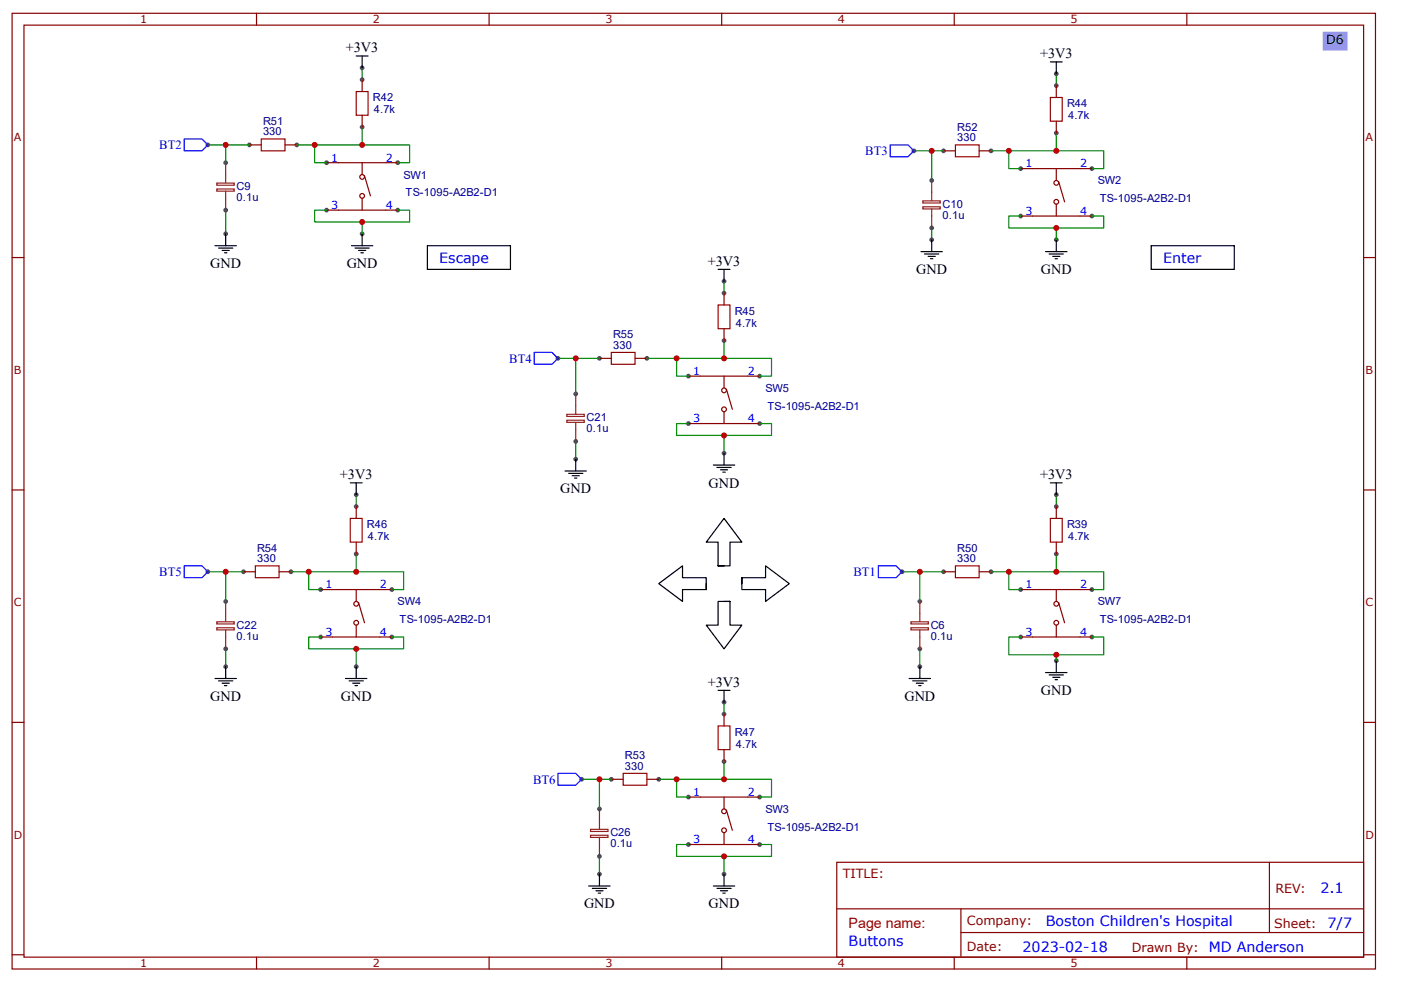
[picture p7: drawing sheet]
<svg xmlns="http://www.w3.org/2000/svg" width="297mm" height="210mm" viewBox="0 0 297 210" stroke-linecap="round" stroke-linejoin="round" font-family="sans-serif">
<g fill="none" stroke="#800" stroke-width=".25">
<path d="M2.6 2.8h289v202.8h-289zM5.1 5.3h284v197.8h-284zM54.4 2.8v2.5M103.7 2.8v2.5M153 2.8v2.5M202.3 2.8v2.5M251.6 2.8v2.5M2.6 54.6h2.5M289.1 54.6h2.5M2.6 104h2.5M289.1 104h2.5M2.6 153.3h2.5"/>
<path d="M289.1 153.3h2.5M177.4 182.9h111.7v20.2h-111.7zM177.4 192.8h111.6M203.7 197.9h85.3M203.7 192.8v10.1M269.1 183v14.9M2.6 202.6h2.5M54.4 203.1v2.5M103.7 203.1v2.5M153 203.1v2.5M202.3 203.1v2.5M251.6 203.1v2.5"/>
<path d="M289.1 202.6h2.5"/>
</g>
<path d="M191.2 121.3h3.8M195 137.7v3.7" fill="none" stroke="#080" stroke-width=".25"/>
<circle cx="191.2" cy="121.3" r=".5" fill="#4f4f4f"/>
<path d="M186.2 120.1h3.8l1.2 1.2-1.2 1.3h-3.8z" fill="none" stroke="#00f" stroke-width=".25"/>
<circle cx="195" cy="141.4" r=".5" fill="#4f4f4f"/>
<path d="M192.8 144h4.5M193.5 144.5h3M194.3 145h1.5M194.8 145.5h.5M195 141.4v2.6" fill="none" stroke="#000" stroke-width=".25"/>
<path d="M224 105v2.5M224 117.5v3.8" fill="none" stroke="#080" stroke-width=".25"/>
<circle cx="224" cy="105" r=".5" fill="#4f4f4f"/>
<path d="M222.7 102.4h2.5M224 102.4v2.6" fill="none" stroke="#000" stroke-width=".25"/>
<path d="M193.1 131.9h3.7v.5h-3.7zM193.1 133.2h3.7v.4h-3.7zM195 130.1v1.8M195 133.6v1.5" fill="none" stroke="#8d2323" stroke-width=".25"/>
<circle cx="195" cy="137.7" r=".5" fill="#4f4f4f"/>
<path d="M195 135.1v2.6" fill="none" stroke="#8d2323" stroke-width=".25"/>
<circle cx="195" cy="127.6" r=".5" fill="#4f4f4f"/>
<path d="M195 127.6v2.5" fill="none" stroke="#8d2323" stroke-width=".25"/>
<circle cx="224" cy="140.2" r=".5" fill="#4f4f4f"/>
<path d="M221.7 142.7h4.5M222.4 143.2h3.1M223.2 143.7h1.5M223.7 144.2h.5M224 140.2v2.5" fill="none" stroke="#000" stroke-width=".25"/>
<path d="M222.7 110h2.5v5h-2.5z" fill="none" stroke="#a00000" stroke-width=".25"/>
<circle cx="224" cy="107.5" r=".5" fill="#4f4f4f"/>
<path d="M224 107.5v2.5" fill="none" stroke="#800" stroke-width=".25"/>
<circle cx="224" cy="117.5" r=".5" fill="#4f4f4f"/>
<path d="M224 115v2.5" fill="none" stroke="#800" stroke-width=".25"/>
<path d="M44.1 30.7h3.7M47.8 44.6v5" fill="none" stroke="#080" stroke-width=".25"/>
<circle cx="44.1" cy="30.7" r=".5" fill="#4f4f4f"/>
<path d="M39 29.5h3.8l1.3 1.2-1.3 1.3h-3.8z" fill="none" stroke="#00f" stroke-width=".25"/>
<circle cx="47.8" cy="49.6" r=".5" fill="#4f4f4f"/>
<path d="M45.6 52.1h4.5M46.3 52.6h3.1M47.1 53.1h1.5M47.6 53.6h.5M47.8 49.6v2.5" fill="none" stroke="#000" stroke-width=".25"/>
<path d="M76.8 14.4v2.5M76.8 27v3.7" fill="none" stroke="#080" stroke-width=".25"/>
<circle cx="76.8" cy="14.4" r=".5" fill="#4f4f4f"/>
<path d="M75.5 11.9h2.5M76.8 11.9v2.5" fill="none" stroke="#000" stroke-width=".25"/>
<path d="M46 38.8h3.7v.5h-3.7zM47.8 37v1.8M46 40.1h3.7v.5h-3.7zM47.8 40.6v1.5" fill="none" stroke="#8d2323" stroke-width=".25"/>
<circle cx="47.8" cy="44.6" r=".5" fill="#4f4f4f"/>
<path d="M47.8 42.1v2.5" fill="none" stroke="#8d2323" stroke-width=".25"/>
<circle cx="47.8" cy="34.5" r=".5" fill="#4f4f4f"/>
<path d="M47.8 34.5v2.5" fill="none" stroke="#8d2323" stroke-width=".25"/>
<circle cx="76.8" cy="49.6" r=".5" fill="#4f4f4f"/>
<path d="M74.5 52.1h4.5M75.3 52.6h3M76 53.1h1.5M76.5 53.6h.5M76.8 49.6v2.5" fill="none" stroke="#000" stroke-width=".25"/>
<path d="M75.5 19.4h2.5v5.1h-2.5z" fill="none" stroke="#a00000" stroke-width=".25"/>
<circle cx="76.8" cy="16.9" r=".5" fill="#4f4f4f"/>
<path d="M76.8 16.9v2.5" fill="none" stroke="#800" stroke-width=".25"/>
<circle cx="76.8" cy="27" r=".5" fill="#4f4f4f"/>
<path d="M76.8 24.5v2.5" fill="none" stroke="#800" stroke-width=".25"/>
<path d="M193.8 32h3.7v6.3M197.5 48.4v2.5" fill="none" stroke="#080" stroke-width=".25"/>
<circle cx="193.8" cy="32" r=".5" fill="#4f4f4f"/>
<path d="M188.7 30.7h3.8l1.3 1.3-1.3 1.3h-3.8z" fill="none" stroke="#00f" stroke-width=".25"/>
<circle cx="197.5" cy="50.9" r=".5" fill="#4f4f4f"/>
<path d="M195.3 53.4h4.5M196 53.9h3M196.8 54.4h1.5M197.3 54.9h.5M197.5 50.9v2.5" fill="none" stroke="#000" stroke-width=".25"/>
<path d="M224 15.6v2.6M224 28.2v3.8" fill="none" stroke="#080" stroke-width=".25"/>
<circle cx="224" cy="15.6" r=".5" fill="#4f4f4f"/>
<path d="M222.7 13.1h2.5M224 13.1v2.5" fill="none" stroke="#000" stroke-width=".25"/>
<path d="M195.7 42.6h3.6v.5h-3.6zM195.7 43.9h3.6v.4h-3.6zM197.5 40.8v1.8M197.5 44.3v1.5" fill="none" stroke="#8d2323" stroke-width=".25"/>
<circle cx="197.5" cy="48.4" r=".5" fill="#4f4f4f"/>
<path d="M197.5 45.8v2.6" fill="none" stroke="#8d2323" stroke-width=".25"/>
<circle cx="197.5" cy="38.3" r=".5" fill="#4f4f4f"/>
<path d="M197.5 38.3v2.5" fill="none" stroke="#8d2323" stroke-width=".25"/>
<circle cx="224" cy="50.9" r=".5" fill="#4f4f4f"/>
<path d="M221.7 53.4h4.5M222.4 53.9h3.1M223.2 54.4h1.5M223.7 54.9h.5M224 50.9v2.5" fill="none" stroke="#000" stroke-width=".25"/>
<path d="M222.7 20.7h2.5v5h-2.5z" fill="none" stroke="#a00000" stroke-width=".25"/>
<circle cx="224" cy="18.2" r=".5" fill="#4f4f4f"/>
<path d="M224 18.2v2.5" fill="none" stroke="#800" stroke-width=".25"/>
<circle cx="224" cy="28.2" r=".5" fill="#4f4f4f"/>
<path d="M224 25.7v2.5" fill="none" stroke="#800" stroke-width=".25"/>
<path d="M118.3 76h3.8M122.1 93.6v3.8" fill="none" stroke="#080" stroke-width=".25"/>
<circle cx="118.3" cy="76" r=".5" fill="#4f4f4f"/>
<path d="M113.3 74.8h3.7l1.3 1.2-1.3 1.3h-3.7z" fill="none" stroke="#00f" stroke-width=".25"/>
<circle cx="122.1" cy="97.4" r=".5" fill="#4f4f4f"/>
<path d="M119.8 99.9h4.5M122.1 97.4v2.5M120.6 100.4h3M121.3 100.9h1.5M121.8 101.4h.5" fill="none" stroke="#000" stroke-width=".25"/>
<path d="M153.5 59.7v2.5M153.5 72.3v3.7M153.5 92.4v3.8" fill="none" stroke="#080" stroke-width=".25"/>
<circle cx="153.5" cy="59.7" r=".5" fill="#4f4f4f"/>
<path d="M152.3 57.2h2.5M153.5 57.2v2.5" fill="none" stroke="#000" stroke-width=".25"/>
<path d="M120.2 87.9h3.7v.5h-3.7zM120.2 89.2h3.7v.4h-3.7zM122.1 86.1v1.8M122.1 89.6v1.5" fill="none" stroke="#8d2323" stroke-width=".25"/>
<circle cx="122.1" cy="93.6" r=".5" fill="#4f4f4f"/>
<path d="M122.1 91.1v2.5" fill="none" stroke="#8d2323" stroke-width=".25"/>
<circle cx="122.1" cy="83.6" r=".5" fill="#4f4f4f"/>
<path d="M122.1 83.6v2.5" fill="none" stroke="#8d2323" stroke-width=".25"/>
<circle cx="153.5" cy="96.2" r=".5" fill="#4f4f4f"/>
<path d="M151.2 98.7h4.6M152 99.2h3M152.8 99.7h1.5M153.5 96.2v2.5M153.3 100.2h.5" fill="none" stroke="#000" stroke-width=".25"/>
<path d="M152.3 64.7h2.5v5h-2.5z" fill="none" stroke="#a00000" stroke-width=".25"/>
<circle cx="153.5" cy="62.2" r=".5" fill="#4f4f4f"/>
<path d="M153.5 62.2v2.5" fill="none" stroke="#800" stroke-width=".25"/>
<circle cx="153.5" cy="72.3" r=".5" fill="#4f4f4f"/>
<path d="M153.5 69.7v2.6" fill="none" stroke="#800" stroke-width=".25"/>
<path d="M44.1 121.3h3.7M47.8 137.7v3.7" fill="none" stroke="#080" stroke-width=".25"/>
<circle cx="44.1" cy="121.3" r=".5" fill="#4f4f4f"/>
<path d="M39 120.1h3.8l1.3 1.2-1.3 1.3h-3.8z" fill="none" stroke="#00f" stroke-width=".25"/>
<circle cx="47.8" cy="141.4" r=".5" fill="#4f4f4f"/>
<path d="M45.6 144h4.5M46.3 144.5h3.1M47.1 145h1.5M47.6 145.5h.5M47.8 141.4v2.6" fill="none" stroke="#000" stroke-width=".25"/>
<path d="M75.5 105v2.5M75.5 117.5v3.8M75.5 137.7v3.7" fill="none" stroke="#080" stroke-width=".25"/>
<circle cx="75.5" cy="105" r=".5" fill="#4f4f4f"/>
<path d="M74.3 102.4h2.5M75.5 102.4v2.6" fill="none" stroke="#000" stroke-width=".25"/>
<path d="M46 131.9h3.7v.5h-3.7zM46 133.2h3.7v.4h-3.7zM47.8 130.1v1.8M47.8 133.6v1.5" fill="none" stroke="#8d2323" stroke-width=".25"/>
<circle cx="47.8" cy="137.7" r=".5" fill="#4f4f4f"/>
<path d="M47.8 135.1v2.6" fill="none" stroke="#8d2323" stroke-width=".25"/>
<circle cx="47.8" cy="127.6" r=".5" fill="#4f4f4f"/>
<path d="M47.8 127.6v2.5" fill="none" stroke="#8d2323" stroke-width=".25"/>
<circle cx="75.5" cy="141.4" r=".5" fill="#4f4f4f"/>
<path d="M73.3 144h4.5M74 144.5h3M74.8 145h1.5M75.3 145.5h.5M75.5 141.4v2.6" fill="none" stroke="#000" stroke-width=".25"/>
<path d="M74.3 110h2.5v5h-2.5z" fill="none" stroke="#a00000" stroke-width=".25"/>
<circle cx="75.5" cy="107.5" r=".5" fill="#4f4f4f"/>
<path d="M75.5 107.5v2.5" fill="none" stroke="#800" stroke-width=".25"/>
<circle cx="75.5" cy="117.5" r=".5" fill="#4f4f4f"/>
<path d="M75.5 115v2.5" fill="none" stroke="#800" stroke-width=".25"/>
<path d="M123.3 165.3h3.8M127.1 181.7v3.8" fill="none" stroke="#080" stroke-width=".25"/>
<circle cx="123.3" cy="165.3" r=".5" fill="#4f4f4f"/>
<path d="M118.3 164.1h3.8l1.2 1.2-1.2 1.3h-3.8z" fill="none" stroke="#00f" stroke-width=".25"/>
<circle cx="127.1" cy="185.5" r=".5" fill="#4f4f4f"/>
<path d="M124.8 188h4.6M125.6 188.5h3M126.3 189h1.6M126.8 189.5h.5M127.1 185.5v2.5" fill="none" stroke="#000" stroke-width=".25"/>
<path d="M153.5 149v2.5M153.5 161.6v3.7M153.5 181.7v3.8" fill="none" stroke="#080" stroke-width=".25"/>
<circle cx="153.5" cy="149" r=".5" fill="#4f4f4f"/>
<path d="M152.3 146.5h2.5M153.5 146.5v2.5" fill="none" stroke="#000" stroke-width=".25"/>
<path d="M125.2 176h3.7v.4h-3.7zM125.2 177.2h3.7v.5h-3.7zM127.1 174.1v1.8M127.1 177.7v1.5" fill="none" stroke="#8d2323" stroke-width=".25"/>
<circle cx="127.1" cy="181.7" r=".5" fill="#4f4f4f"/>
<path d="M127.1 179.2v2.5" fill="none" stroke="#8d2323" stroke-width=".25"/>
<circle cx="127.1" cy="171.6" r=".5" fill="#4f4f4f"/>
<path d="M127.1 171.6v2.5" fill="none" stroke="#8d2323" stroke-width=".25"/>
<circle cx="153.5" cy="185.5" r=".5" fill="#4f4f4f"/>
<path d="M151.2 188h4.6M152 188.5h3M152.8 189h1.5M153.3 189.5h.5M153.5 185.5v2.5" fill="none" stroke="#000" stroke-width=".25"/>
<path d="M152.3 154h2.5v5h-2.5z" fill="none" stroke="#a00000" stroke-width=".25"/>
<circle cx="153.5" cy="151.5" r=".5" fill="#4f4f4f"/>
<path d="M153.5 151.5v2.5" fill="none" stroke="#800" stroke-width=".25"/>
<circle cx="153.5" cy="161.6" r=".5" fill="#4f4f4f"/>
<path d="M153.5 159v2.6" fill="none" stroke="#800" stroke-width=".25"/>
<circle cx="231.5" cy="135.1" r=".5" fill="#4f4f4f"/>
<path d="M229 135.1h2.5" fill="none" stroke="#800" stroke-width=".25"/>
<circle cx="216.4" cy="135.1" r=".5" fill="#4f4f4f"/>
<path d="M216.4 135.1h2.5" fill="none" stroke="#800" stroke-width=".25"/>
<circle cx="231.5" cy="125.1" r=".5" fill="#4f4f4f"/>
<path d="M229 125.1h2.5" fill="none" stroke="#800" stroke-width=".25"/>
<circle cx="216.4" cy="125.1" r=".5" fill="#4f4f4f"/>
<g fill="none" stroke="#800" stroke-width=".25">
<path d="M216.4 125.1h12.6M218.9 135.1h10.1M224 125.1v2.5M224 132.6v2.5M224.5 127.9l1.2 4.2"/>
<circle cx="224" cy="132.1" r=".5"/>
<circle cx="224" cy="128.1" r=".5"/>
</g>
<path d="M213.9 121.3v3.8h2.5M216.4 135.1h-2.5v3.8h10.1M231.5 135.1h2.5v3.8h-10v1.3" fill="none" stroke="#080" stroke-width=".25"/>
<circle cx="84.3" cy="44.6" r=".5" fill="#4f4f4f"/>
<path d="M81.8 44.6h2.5" fill="none" stroke="#800" stroke-width=".25"/>
<circle cx="69.2" cy="44.6" r=".5" fill="#4f4f4f"/>
<path d="M69.2 44.6h2.5" fill="none" stroke="#800" stroke-width=".25"/>
<circle cx="84.3" cy="34.5" r=".5" fill="#4f4f4f"/>
<path d="M81.8 34.5h2.5" fill="none" stroke="#800" stroke-width=".25"/>
<circle cx="69.2" cy="34.5" r=".5" fill="#4f4f4f"/>
<g fill="none" stroke="#800" stroke-width=".25">
<path d="M69.2 34.5h12.6M76.8 34.5v2.5M77.3 37.3l1.2 4.3M71.7 44.6h10.1M76.8 42.1v2.5"/>
<circle cx="76.8" cy="37.5" r=".5"/>
<circle cx="76.8" cy="41.6" r=".5"/>
</g>
<circle cx="231.5" cy="45.8" r=".5" fill="#4f4f4f"/>
<path d="M229 45.8h2.5" fill="none" stroke="#800" stroke-width=".25"/>
<circle cx="216.4" cy="45.8" r=".5" fill="#4f4f4f"/>
<path d="M216.4 45.8h2.5" fill="none" stroke="#800" stroke-width=".25"/>
<circle cx="231.5" cy="35.8" r=".5" fill="#4f4f4f"/>
<path d="M229 35.8h2.5" fill="none" stroke="#800" stroke-width=".25"/>
<circle cx="216.4" cy="35.8" r=".5" fill="#4f4f4f"/>
<g fill="none" stroke="#800" stroke-width=".25">
<path d="M216.4 35.8h12.6M224 35.8v2.5M224.5 38.5l1.2 4.3M218.9 45.8h10.1M224 43.3v2.5"/>
<circle cx="224" cy="38.8" r=".5"/>
<circle cx="224" cy="42.8" r=".5"/>
</g>
<circle cx="161.1" cy="179.2" r=".5" fill="#4f4f4f"/>
<path d="M158.5 179.2h2.6" fill="none" stroke="#800" stroke-width=".25"/>
<circle cx="146" cy="179.2" r=".5" fill="#4f4f4f"/>
<path d="M146 179.2h2.5" fill="none" stroke="#800" stroke-width=".25"/>
<circle cx="161.1" cy="169.1" r=".5" fill="#4f4f4f"/>
<path d="M158.5 169.1h2.6" fill="none" stroke="#800" stroke-width=".25"/>
<circle cx="146" cy="169.1" r=".5" fill="#4f4f4f"/>
<g fill="none" stroke="#800" stroke-width=".25">
<path d="M146 169.1h12.5M148.5 179.2h10M153.5 169.1v2.5M153.5 176.7v2.5M154 171.9l1.3 4.3"/>
<circle cx="153.5" cy="176.2" r=".5"/>
<circle cx="153.5" cy="172.1" r=".5"/>
</g>
<circle cx="83.1" cy="135.1" r=".5" fill="#4f4f4f"/>
<path d="M80.6 135.1h2.5" fill="none" stroke="#800" stroke-width=".25"/>
<circle cx="68" cy="135.1" r=".5" fill="#4f4f4f"/>
<path d="M68 135.1h2.5" fill="none" stroke="#800" stroke-width=".25"/>
<circle cx="83.1" cy="125.1" r=".5" fill="#4f4f4f"/>
<path d="M80.6 125.1h2.5" fill="none" stroke="#800" stroke-width=".25"/>
<circle cx="68" cy="125.1" r=".5" fill="#4f4f4f"/>
<g fill="none" stroke="#800" stroke-width=".25">
<path d="M68 125.1h12.6M70.5 135.1h10.1M75.5 125.1v2.5M75.5 132.6v2.5M76 127.9l1.3 4.2"/>
<circle cx="75.5" cy="128.1" r=".5"/>
<circle cx="75.5" cy="132.1" r=".5"/>
</g>
<circle cx="161.1" cy="89.9" r=".5" fill="#4f4f4f"/>
<path d="M158.5 89.9h2.6" fill="none" stroke="#800" stroke-width=".25"/>
<circle cx="146" cy="89.9" r=".5" fill="#4f4f4f"/>
<path d="M146 89.9h2.5" fill="none" stroke="#800" stroke-width=".25"/>
<circle cx="161.1" cy="79.8" r=".5" fill="#4f4f4f"/>
<path d="M158.5 79.8h2.6" fill="none" stroke="#800" stroke-width=".25"/>
<circle cx="146" cy="79.8" r=".5" fill="#4f4f4f"/>
<g fill="none" stroke="#800" stroke-width=".25">
<path d="M146 79.8h12.5M153.5 79.8v2.5M148.5 89.9h10M153.5 87.3v2.6M154 82.6l1.3 4.2"/>
<circle cx="153.5" cy="82.8" r=".5"/>
<circle cx="153.5" cy="86.8" r=".5"/>
</g>
<path d="M69.2 34.5h-2.5v-3.8h20.1v3.8h-2.5M216.4 35.8h-2.5v-3.8h20.1v3.8h-2.5M69.2 44.6h-2.5v2.5h20.1v-2.5h-2.5M76.8 47.1v2.5M216.4 45.8h-2.5v2.6h20.1v-2.6h-2.5M224 48.4v2.5M146 79.8h-2.6v-3.8h20.2v3.8h-2.5M146 89.9h-2.6v2.5h20.2v-2.5h-2.5M65.5 121.3h20.1v3.8h-2.5M68 135.1h-2.5v2.6h20.1v-2.6h-2.5M143.4 165.3h20.2v3.8h-2.5M146 179.2h-2.6v2.5h20.2v-2.5h-2.5" fill="none" stroke="#080" stroke-width=".25"/>
<path d="M202.6 120.1h5v2.5h-5z" fill="none" stroke="#a00000" stroke-width=".25"/>
<circle cx="200.1" cy="121.3" r=".5" fill="#4f4f4f"/>
<path d="M200.1 121.3h2.5" fill="none" stroke="#800" stroke-width=".25"/>
<circle cx="210.1" cy="121.3" r=".5" fill="#4f4f4f"/>
<path d="M207.6 121.3h2.5" fill="none" stroke="#800" stroke-width=".25"/>
<path d="M200.1 121.3h-5.1v6.3M210.1 121.3h23.9v3.8h-2.5" fill="none" stroke="#080" stroke-width=".25"/>
<path d="M55.4 29.5h5v2.5h-5z" fill="none" stroke="#a00000" stroke-width=".25"/>
<circle cx="52.9" cy="30.7" r=".5" fill="#4f4f4f"/>
<path d="M52.9 30.7h2.5" fill="none" stroke="#800" stroke-width=".25"/>
<circle cx="62.9" cy="30.7" r=".5" fill="#4f4f4f"/>
<path d="M60.4 30.7h2.5" fill="none" stroke="#800" stroke-width=".25"/>
<path d="M52.9 30.7h-5.1v3.8M62.9 30.7h3.8" fill="none" stroke="#080" stroke-width=".25"/>
<path d="M202.6 30.7h5v2.6h-5z" fill="none" stroke="#a00000" stroke-width=".25"/>
<circle cx="200.1" cy="32" r=".5" fill="#4f4f4f"/>
<path d="M200.1 32h2.5" fill="none" stroke="#800" stroke-width=".25"/>
<circle cx="210.1" cy="32" r=".5" fill="#4f4f4f"/>
<path d="M207.6 32h2.5" fill="none" stroke="#800" stroke-width=".25"/>
<path d="M197.5 32h2.6M210.1 32h3.8" fill="none" stroke="#080" stroke-width=".25"/>
<path d="M132.1 164.1h5.1v2.5h-5.1z" fill="none" stroke="#a00000" stroke-width=".25"/>
<circle cx="129.6" cy="165.3" r=".5" fill="#4f4f4f"/>
<path d="M129.6 165.3h2.5" fill="none" stroke="#800" stroke-width=".25"/>
<circle cx="139.7" cy="165.3" r=".5" fill="#4f4f4f"/>
<path d="M137.2 165.3h2.5" fill="none" stroke="#800" stroke-width=".25"/>
<path d="M129.6 165.3h-2.5v6.3M139.7 165.3h3.7v3.8h2.6" fill="none" stroke="#080" stroke-width=".25"/>
<path d="M54.1 120.1h5.1v2.5h-5.1z" fill="none" stroke="#a00000" stroke-width=".25"/>
<circle cx="51.6" cy="121.3" r=".5" fill="#4f4f4f"/>
<path d="M51.6 121.3h2.5" fill="none" stroke="#800" stroke-width=".25"/>
<circle cx="61.7" cy="121.3" r=".5" fill="#4f4f4f"/>
<path d="M59.2 121.3h2.5" fill="none" stroke="#800" stroke-width=".25"/>
<path d="M51.6 121.3h-3.8v6.3M61.7 121.3h3.8v3.8h2.5" fill="none" stroke="#080" stroke-width=".25"/>
<path d="M129.6 74.8h5v2.5h-5z" fill="none" stroke="#a00000" stroke-width=".25"/>
<circle cx="127.1" cy="76" r=".5" fill="#4f4f4f"/>
<path d="M127.1 76h2.5" fill="none" stroke="#800" stroke-width=".25"/>
<circle cx="137.2" cy="76" r=".5" fill="#4f4f4f"/>
<path d="M134.6 76h2.6" fill="none" stroke="#800" stroke-width=".25"/>
<path d="M127.1 76h-5v7.6M137.2 76h6.2" fill="none" stroke="#080" stroke-width=".25"/>
<path d="M90.6 52.1h17.6v5.1h-17.6zM244.1 52.1h17.6v5.1h-17.6zM149.7 123.8v1.3v-2.5h-5v-2.5l-5 3.7 5 3.8v-2.5h5M152.3 120.1v-5.1h-2.6l3.8-5 3.8 5h-2.5v5.1h-2.5h1.2M153.5 127.6h1.3h-2.5v5h-2.6l3.8 5.1 3.8-5.1h-2.5v-5M157.3 122.6h5v-2.5l5 3.7-5 3.8v-2.5h-5v-2.5v1.2" fill="none" stroke="#000" stroke-width=".25"/>
<path d="M280.6 6.8h5v3.8h-5z" fill="#6cf" stroke="#6cf" stroke-width=".25"/>
<circle cx="213.9" cy="121.3" r=".5" fill="#4f4f4f"/>
<circle cx="213.9" cy="121.3" r=".63" fill="#c00"/>
<circle cx="224" cy="121.3" r=".5" fill="#4f4f4f"/>
<circle cx="224" cy="121.3" r=".63" fill="#c00"/>
<circle cx="224" cy="138.9" r=".5" fill="#4f4f4f"/>
<circle cx="224" cy="138.9" r=".63" fill="#c00"/>
<circle cx="76.8" cy="30.7" r=".5" fill="#4f4f4f"/>
<circle cx="76.8" cy="30.7" r=".63" fill="#c00"/>
<circle cx="76.8" cy="47.1" r=".5" fill="#4f4f4f"/>
<circle cx="76.8" cy="47.1" r=".63" fill="#c00"/>
<circle cx="213.9" cy="32" r=".5" fill="#4f4f4f"/>
<circle cx="213.9" cy="32" r=".63" fill="#c00"/>
<circle cx="224" cy="32" r=".5" fill="#4f4f4f"/>
<circle cx="224" cy="32" r=".63" fill="#c00"/>
<circle cx="224" cy="48.4" r=".5" fill="#4f4f4f"/>
<circle cx="224" cy="48.4" r=".63" fill="#c00"/>
<circle cx="143.4" cy="165.3" r=".5" fill="#4f4f4f"/>
<circle cx="143.4" cy="165.3" r=".63" fill="#c00"/>
<circle cx="153.5" cy="165.3" r=".5" fill="#4f4f4f"/>
<circle cx="153.5" cy="165.3" r=".63" fill="#c00"/>
<circle cx="153.5" cy="181.7" r=".5" fill="#4f4f4f"/>
<circle cx="153.5" cy="181.7" r=".63" fill="#c00"/>
<circle cx="65.5" cy="121.3" r=".5" fill="#4f4f4f"/>
<circle cx="65.5" cy="121.3" r=".63" fill="#c00"/>
<circle cx="75.5" cy="121.3" r=".5" fill="#4f4f4f"/>
<circle cx="75.5" cy="121.3" r=".63" fill="#c00"/>
<circle cx="75.5" cy="137.7" r=".5" fill="#4f4f4f"/>
<circle cx="75.5" cy="137.7" r=".63" fill="#c00"/>
<circle cx="153.5" cy="76" r=".5" fill="#4f4f4f"/>
<circle cx="153.5" cy="76" r=".63" fill="#c00"/>
<circle cx="153.5" cy="92.4" r=".5" fill="#4f4f4f"/>
<circle cx="153.5" cy="92.4" r=".63" fill="#c00"/>
<circle cx="143.4" cy="76" r=".5" fill="#4f4f4f"/>
<circle cx="143.4" cy="76" r=".63" fill="#c00"/>
<circle cx="66.7" cy="30.7" r=".5" fill="#4f4f4f"/>
<circle cx="66.7" cy="30.7" r=".63" fill="#c00"/>
<circle cx="195" cy="121.3" r=".5" fill="#4f4f4f"/>
<circle cx="195" cy="121.3" r=".63" fill="#c00"/>
<circle cx="47.8" cy="30.7" r=".5" fill="#4f4f4f"/>
<circle cx="47.8" cy="30.7" r=".63" fill="#c00"/>
<circle cx="197.5" cy="32" r=".5" fill="#4f4f4f"/>
<circle cx="197.5" cy="32" r=".63" fill="#c00"/>
<circle cx="127.1" cy="165.3" r=".5" fill="#4f4f4f"/>
<circle cx="127.1" cy="165.3" r=".63" fill="#c00"/>
<circle cx="47.8" cy="121.3" r=".5" fill="#4f4f4f"/>
<circle cx="47.8" cy="121.3" r=".63" fill="#c00"/>
<circle cx="122.1" cy="76" r=".5" fill="#4f4f4f"/>
<circle cx="122.1" cy="76" r=".63" fill="#c00"/>
<g font-size="3">
<text x="73.3" y="11.1">+3V3</text>
<text x="220.5" y="12.4">+3V3</text>
<text x="44.6" y="56.9">GND</text>
<text x="73.5" y="56.9">GND</text>
<text x="150.1" y="56.4">+3V3</text>
<text x="194.3" y="58.1">GND</text>
<text x="220.7" y="58.1">GND</text>
<text x="72.1" y="101.7">+3V3</text>
<text x="220.5" y="101.7">+3V3</text>
<text x="118.8" y="104.7">GND</text>
<text x="150.2" y="103.4">GND</text>
<text x="44.6" y="148.7">GND</text>
<text x="72.3" y="148.7">GND</text>
<text x="150.1" y="145.7">+3V3</text>
<text x="191.8" y="148.7">GND</text>
<text x="220.7" y="147.5">GND</text>
<text x="123.8" y="192.7">GND</text>
<text x="150.2" y="192.7">GND</text>
</g>
<g font-size="3" fill="#00f">
<text x="93.1" y="55.9">Escape</text>
<text x="246.6" y="55.9">Enter</text>
<text x="280" y="189.6">2.1</text>
<text x="221.8" y="196.4">Boston Children's Hospital</text>
<text x="281.5" y="196.9">7/7</text>
<text x="179.9" y="200.8">Buttons</text>
<text x="216.8" y="201.9">2023-02-18</text>
<text x="256.3" y="201.9">MD Anderson</text>
</g>
<text font-size="3" fill="#900" x="179.9" y="196.8">Page name:</text>
<text font-size="2.7" x="281.2" y="9.4">D6</text>
<g font-size="2.7" fill="#00f">
<text x="33.8" y="31.6">BT2</text>
<text x="183.5" y="32.9">BT3</text>
<text x="108" y="76.9">BT4</text>
<text x="33.8" y="122.2">BT5</text>
<text x="180.9" y="122.2">BT1</text>
<text x="113" y="166.2">BT6</text>
</g>
<g font-size="2.7" fill="#800">
<text x="178.7" y="186.2">TITLE:</text>
<text x="270.4" y="189.6">REV:</text>
<text x="205" y="196.3">Company:</text>
<text x="270.1" y="196.8">Sheet:</text>
<text x="205" y="201.8">Date:</text>
<text x="240" y="201.9">Drawn By:</text>
</g>
<g font-size="2.3" fill="#800">
<text x="29.7" y="5">1</text>
<text x="79" y="5">2</text>
<text x="128.4" y="5">3</text>
<text x="177.7" y="5">4</text>
<text x="227" y="5">5</text>
<text x="2.9" y="30">A</text>
<text x="289.5" y="30">A</text>
<text x="2.9" y="79.3">B</text>
<text x="289.5" y="79.3">B</text>
<text x="2.9" y="128.6">C</text>
<text x="289.5" y="128.6">C</text>
<text x="2.9" y="177.9">D</text>
<text x="289.5" y="177.9">D</text>
<text x="29.7" y="205.2">1</text>
<text x="79" y="205.2">2</text>
<text x="128.4" y="205.2">3</text>
<text x="177.7" y="205.2">4</text>
<text x="227" y="205.2">5</text>
</g>
<g font-size="2.3" fill="#000080">
<text x="79.1" y="21.5">R42</text>
<text x="226.2" y="22.8">R44</text>
<text x="55.8" y="28.7">330</text>
<text x="55.8" y="26.5">R51</text>
<text x="79.3" y="24">4.7k</text>
<text x="202.9" y="30">330</text>
<text x="202.9" y="27.8">R52</text>
<text x="226.4" y="25.3">4.7k</text>
<text x="50.2" y="40.4">C9</text>
<text x="85.6" y="37.9">SW1</text>
<text x="86" y="41.6">TS-1095-A2B2-D1</text>
<text x="232.7" y="39.1">SW2</text>
<text x="50.2" y="42.6">0.1u</text>
<text x="199.9" y="46.4">0.1u</text>
<text x="199.9" y="44.1">C10</text>
<text x="233.2" y="42.9">TS-1095-A2B2-D1</text>
<text x="130" y="71.8">R55</text>
<text x="155.8" y="66.8">R45</text>
<text x="156" y="69.3">4.7k</text>
<text x="130" y="74">330</text>
<text x="162.3" y="83.2">SW5</text>
<text x="124.4" y="89.4">C21</text>
<text x="162.7" y="86.9">TS-1095-A2B2-D1</text>
<text x="124.4" y="91.7">0.1u</text>
<text x="77.8" y="112.1">R46</text>
<text x="226.2" y="112.1">R39</text>
<text x="54.5" y="119.3">330</text>
<text x="54.5" y="117.1">R54</text>
<text x="78" y="114.6">4.7k</text>
<text x="202.9" y="119.3">330</text>
<text x="202.9" y="117.1">R50</text>
<text x="226.4" y="114.6">4.7k</text>
<text x="84.3" y="128.4">SW4</text>
<text x="232.7" y="128.4">SW7</text>
<text x="50.2" y="135.7">0.1u</text>
<text x="50.2" y="133.4">C22</text>
<text x="84.7" y="132.2">TS-1095-A2B2-D1</text>
<text x="197.3" y="135.7">0.1u</text>
<text x="197.3" y="133.4">C6</text>
<text x="233.2" y="132.2">TS-1095-A2B2-D1</text>
<text x="132.5" y="161.1">R53</text>
<text x="155.8" y="156.1">R47</text>
<text x="156" y="158.6">4.7k</text>
<text x="132.5" y="163.3">330</text>
<text x="162.3" y="172.5">SW3</text>
<text x="129.4" y="179.7">0.1u</text>
<text x="129.4" y="177.5">C26</text>
<text x="162.7" y="176.2">TS-1095-A2B2-D1</text>
</g>
<g font-size="2.3" fill="#00f">
<text x="70.2" y="34.3">1</text>
<text x="81.8" y="34.3">2</text>
<text x="217.4" y="35.5">1</text>
<text x="229" y="35.5">2</text>
<text x="70.2" y="44.3">3</text>
<text x="81.8" y="44.3">4</text>
<text x="217.4" y="45.6">3</text>
<text x="229" y="45.6">4</text>
<text x="147" y="79.6">1</text>
<text x="158.5" y="79.6">2</text>
<text x="147" y="89.6">3</text>
<text x="158.5" y="89.6">4</text>
<text x="69" y="124.8">1</text>
<text x="80.6" y="124.8">2</text>
<text x="217.4" y="124.8">1</text>
<text x="229" y="124.8">2</text>
<text x="69" y="134.9">3</text>
<text x="80.6" y="134.9">4</text>
<text x="217.4" y="134.9">3</text>
<text x="229" y="134.9">4</text>
<text x="147" y="168.9">1</text>
<text x="158.5" y="168.9">2</text>
<text x="147" y="178.9">3</text>
<text x="158.5" y="178.9">4</text>
</g>
</svg>
